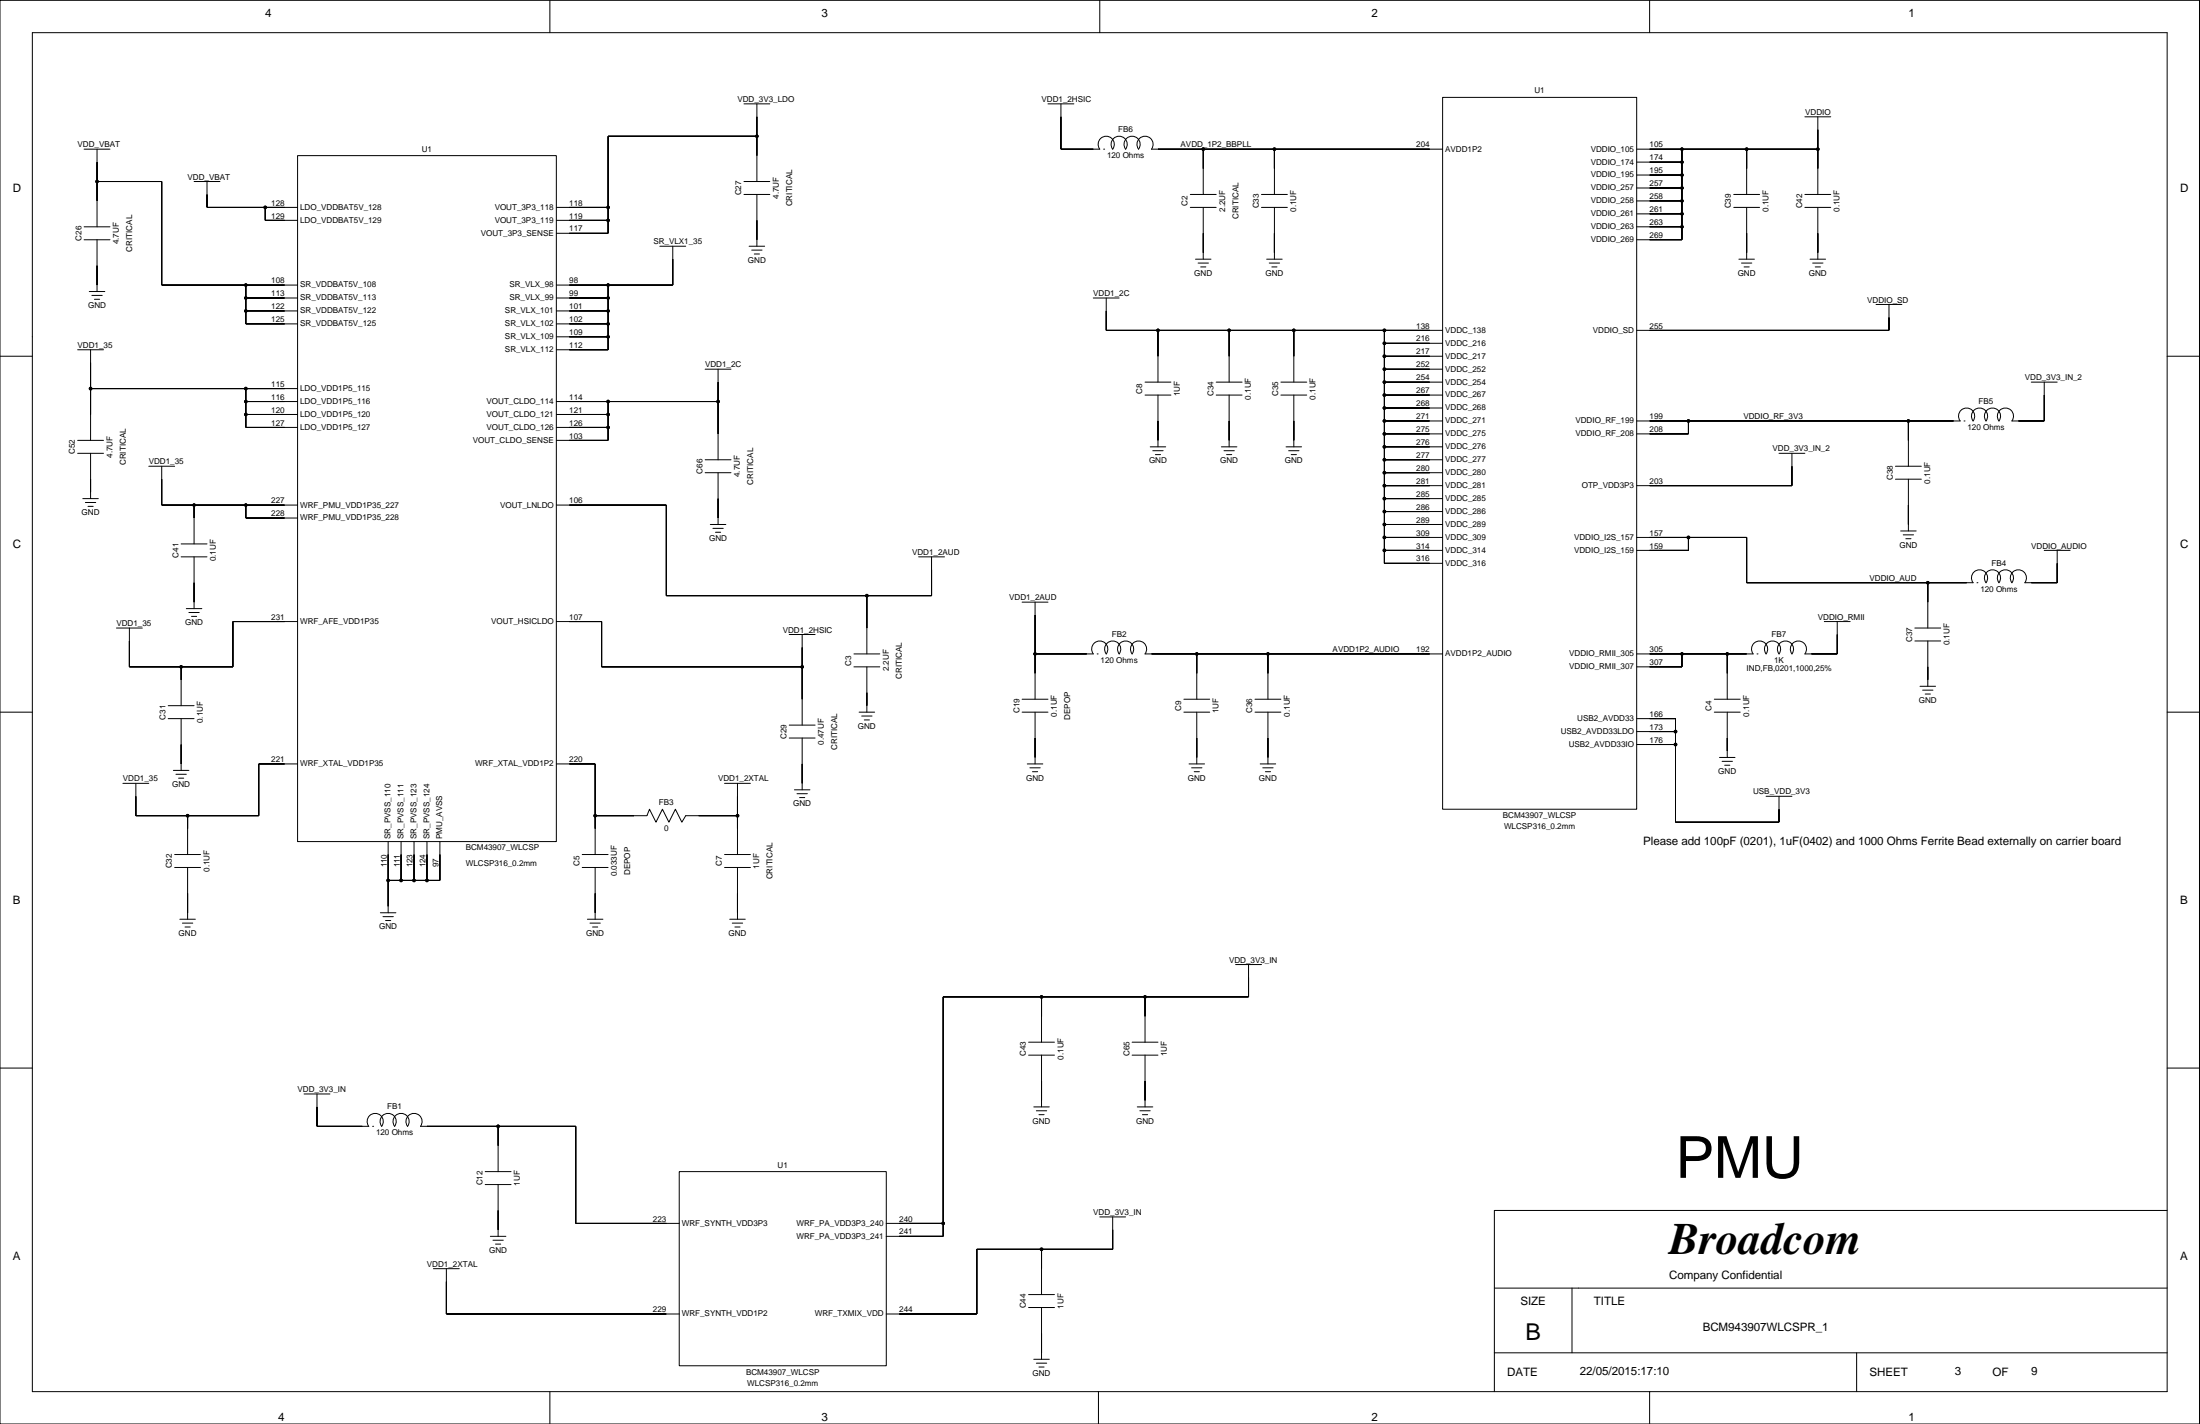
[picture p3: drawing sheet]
<svg xmlns="http://www.w3.org/2000/svg" width="432mm" height="279mm" viewBox="0 0 432 279" stroke-linecap="round" stroke-linejoin="round" font-family="sans-serif">
<g fill="none" stroke="#000" stroke-width=".2">
<path d="M0 .1h431.7v279.3h-431.7zM6.3 6.4h419.1v266.7h-419.1zM107.9 .1v6.3M215.9 .1v6.3M283.1 19.1h38.1v139.7h-38.1zM323.8 .1v6.3M16.5 29.3h5.1M19 35.6h12.7v20.3h26.7M19 29.3v15.2M38.1 35.6h5.1M40.6 35.6v5.1h17.8M58.4 30.5h50.8v134.6h-50.8z"/>
<path d="M146 20.4h5.1M146 35.6h5.1M146 38.2h5.1M148.6 20.4v15.2M148.6 38.2v10.1M148.6 26.7h-29.2v19.1h-10.2M205.7 20.4h5.1M208.2 20.4v8.9h7.7M215.9 29.3a1.59 1.59 0 0 1 .2-2.2 1.59 1.59 0 0 1 2.1 0 1.59 1.59 0 0 1 .2 2.2 1.59 1.59 0 0 1 .2-2.2 1.59 1.59 0 0 1 2.1 0 1.59 1.59 0 0 1 .2 2.2M216.6 29.3h.1M220.9 29.3a1.59 1.59 0 0 1 .2-2.2 1.59 1.59 0 0 1 2.2 0 1.59 1.59 0 0 1 .2 2.2 1.59 1.59 0 0 1 .2-2.2 1.59 1.59 0 0 1 2.1 0 1.59 1.59 0 0 1 .2 2.2M226 29.3h57.1"/>
<path d="M233.6 38.2h5.1M236.2 29.3v8.9M247.6 38.2h5.1M250.1 29.3v8.9M321.2 29.3h35.6M321.2 31.8h8.9M321.2 34.3h8.9M321.2 36.9h8.9M321.2 39.4h8.9M330.1 29.3v17.7h-8.9M340.3 38.2h5.1M342.8 29.3v8.9"/>
<path d="M354.2 22.9h5.1M354.2 38.2h5.1M356.8 22.9v15.3M16.5 47h5.1M16.5 44.5h5.1M17.5 57.2h3.1M18 58h2.1M18.5 58.7h1.1M19 47v10.2M48.2 58.5h10.2M48.2 55.9v7.6h10.2M52.1 40.7v2.5h6.3"/>
<path d="M109.2 58.5h10.2M109.2 40.7h10.2M109.2 43.2h10.2M119.4 55.9v12.7h-10.2M129.5 48.3h5.1M132.1 48.3v7.6h-22.9M147 48.3h3.1M147.5 49.1h2.1M148 49.8h1.1M214.6 58.5h5.1M217.1 58.5v6.3h66M233.6 40.7h5.1"/>
<path d="M234.6 50.9h3.1M235.2 51.6h2M235.7 52.4h1M236.2 40.7v10.2M247.6 40.7h5.1M248.6 50.9h3.1M249.1 51.6h2M249.6 52.4h1M250.1 40.7v10.2M321.2 44.5h8.9M321.2 42h8.9M340.3 40.7h5.1"/>
<path d="M341.3 50.9h3M341.8 51.6h2M342.3 52.4h1M342.8 40.7v10.2M354.2 40.7h5.1M355.3 50.9h3M355.8 51.6h2M356.3 52.4h1M356.8 40.7v10.2M368.2 59.7h5.1M370.8 59.7v5.1h-49.6M0 69.9h6.3"/>
<path d="M15.2 68.6h5.1M17.8 68.6v17.8M17.8 76.2h40.6M48.2 76.2v7.7h10.2M48.2 78.8h10.2M48.2 61h10.2M109.2 78.8h31.7M109.2 61h10.2M109.2 63.5h10.2M109.2 66.1h10.2M119.4 78.8v7.6h-10.2M138.4 72.4h5.1"/>
<path d="M140.9 72.4v17.8M224.7 77.5h5.1M224.7 75h5.1M227.3 64.8v10.2M227.3 77.5v10.2M238.7 77.5h5.1M238.7 75h5.1M241.2 64.8v10.2M241.2 77.5v10.2M251.4 77.5h5.1M251.4 75h5.1M253.9 64.8v10.2"/>
<path d="M253.9 77.5v10.2M271.7 69.9h11.4M271.7 72.4h11.4M271.7 77.5h11.4M271.7 75h11.4M271.7 64.8v45.7h11.4M271.7 67.4h11.4M398.7 75h5.1M401.2 75v7.6h-6.3a1.59 1.59 0 0 0-.2-2.1 1.59 1.59 0 0 0-2.2 0 1.59 1.59 0 0 0-.2 2.1 1.59 1.59 0 0 0-.2-2.1 1.59 1.59 0 0 0-2.1 0 1.59 1.59 0 0 0-.2 2.1 1.59 1.59 0 0 0-.2-2.1 1.59 1.59 0 0 0-2.1 0 1.59 1.59 0 0 0-.2 2.1 1.59 1.59 0 0 0-.2-2.1 1.59 1.59 0 0 0-2.2 0 1.59 1.59 0 0 0-.2 2.1h-63.5M425.4 69.9h6.3M15.2 86.4h5.1M15.2 88.9h5.1"/>
<path d="M16.3 97.8h3M16.8 98.6h2M17.3 99.4h1M17.8 88.9v8.9M29.2 91.5h5.1M31.7 91.5v7.6h26.7M38.1 99.1v7.6M48.2 81.3h10.2M48.2 99.1v2.5h10.2M109.2 99.1h21.6v17.8h52v-7.6M109.2 83.9h10.2M109.2 81.3h10.2"/>
<path d="M138.4 92.8h5.1M138.4 90.2h5.1M140.9 92.8v10.1M225.8 87.7h3M226.3 88.4h2M226.8 89.2h1M239.7 87.7h3.1M240.2 88.4h2.1M240.7 89.2h1.1M252.4 87.7h3.1M252.9 88.4h2.1M253.4 89.2h1.1"/>
<path d="M271.7 87.7h11.4M271.7 92.8h11.4M271.7 90.2h11.4M271.7 82.6h11.4M271.7 85.1h11.4M271.7 80.1h11.4M271.7 95.3h11.4M271.7 97.8h11.4M331.4 82.6v2.5h-10.2M349.2 88.9h5M351.7 88.9v6.4h-30.5M372 91.5h5.1"/>
<path d="M372 94h5.1M374.6 82.6v8.9M374.6 94v10.2M385.5 82.6h.1M35.6 109.3h5M35.6 106.7h5M36.6 119.4h3M38.1 109.3v10.1M139.4 102.9h3.1M139.9 103.7h2.1M140.4 104.4h1M170.1 116.9v11.4"/>
<path d="M180.3 109.3h5.1M200.6 118.1h5.1M203.2 118.1v19.1M271.7 102.9h11.4M271.7 108h11.4M271.7 105.4h11.4M271.7 100.4h11.4M321.2 105.4h21.6v8.9h44.5a1.59 1.59 0 0 1 .2-2.1 1.59 1.59 0 0 1 2.1 0 1.59 1.59 0 0 1 .2 2.1 1.59 1.59 0 0 1 .2-2.1 1.59 1.59 0 0 1 2.1 0 1.59 1.59 0 0 1 .2 2.1 1.59 1.59 0 0 1 .2-2.1 1.59 1.59 0 0 1 2.2 0 1.59 1.59 0 0 1 .2 2.1 1.59 1.59 0 0 1 .2-2.1 1.59 1.59 0 0 1 2.1 0 1.59 1.59 0 0 1 .2 2.1h6.4v-6.3M331.4 105.4v2.6h-10.2M373 104.2h3.1M373.5 104.9h2.1M374.1 105.7h1"/>
<path d="M378.4 114.3v8.9M388 114.3h.1M401.2 108h5.1M0 139.7h6.3M22.9 123.2h5M33 138.5h5.1M35.6 130.8v7.7M37.1 120.2h2M37.6 120.9h1M58.4 122h-12.7v8.8h-20.3v-7.6M109.2 122h8.9v8.8h39.3M154.9 124.5h5.1"/>
<path d="M157.4 124.5v17.8M167.6 130.8h5.1M167.6 128.3h5.1M168.6 139.7h3.1M170.1 130.8v8.9M200.6 139.7h5.1M200.6 137.2h5.1M203.2 128.3h11.4a1.59 1.59 0 0 1 .2-2.1 1.59 1.59 0 0 1 2.1 0 1.59 1.59 0 0 1 .2 2.1 1.59 1.59 0 0 1 .2-2.1 1.59 1.59 0 0 1 2.2 0 1.59 1.59 0 0 1 .2 2.1 1.59 1.59 0 0 1 .2-2.1 1.59 1.59 0 0 1 2.1 0 1.59 1.59 0 0 1 .2 2.1 1.59 1.59 0 0 1 .2-2.1 1.59 1.59 0 0 1 2.1 0 1.59 1.59 0 0 1 .2 2.1h58.4M203.2 139.7v10.2M215.3 128.3h.1M232.4 139.7h5M232.4 137.2h5"/>
<path d="M234.9 128.3v8.9M234.9 139.7v10.2M246.3 139.7h5.1M246.3 137.2h5.1M248.9 128.3v8.9M248.9 139.7v10.2M321.2 128.3h22.9a1.59 1.59 0 0 1 .2-2.1 1.59 1.59 0 0 1 2.1 0 1.59 1.59 0 0 1 .2 2.1 1.59 1.59 0 0 1 .2-2.1 1.59 1.59 0 0 1 2.2 0 1.59 1.59 0 0 1 .2 2.1 1.59 1.59 0 0 1 .2-2.1 1.59 1.59 0 0 1 2.1 0 1.59 1.59 0 0 1 .2 2.1 1.59 1.59 0 0 1 .2-2.1 1.59 1.59 0 0 1 2.1 0 1.59 1.59 0 0 1 .2 2.1M330.1 128.3v2.5h-8.9M336.5 139.7h5.1M336.5 137.2h5.1M339 128.3v8.9M339 139.7v8.9"/>
<path d="M344.9 128.3h.1M358.1 122h5M360.6 122v6.3h-6.4M375.8 123.2h5.1M375.8 125.8h5.1M376.9 134.7h3M377.4 135.4h2M377.9 136.2h1M378.4 125.8v8.9M425.4 139.7h6.3M24.1 153.7h5.1M33 141h5.1"/>
<path d="M34 151.2h3.1M34.5 151.9h2.1M35 152.7h1.1M35.6 141v10.2M58.4 149.9h-7.6v10.1h-24.1v-6.3M109.2 149.9h7.6v17.8M142.2 153.7h5.1M144.7 153.7v14M154.9 144.8h5.1M154.9 142.3h5.1M155.9 155h3.1M156.4 155.7h2.1"/>
<path d="M156.9 156.5h1.1M157.4 144.8v10.2M169.1 140.5h2.1M169.6 141.3h1M201.6 149.9h3.1M202.1 150.7h2.1M202.6 151.4h1.1M233.4 149.9h3M233.9 150.7h2M234.4 151.4h1M247.3 149.9h3.1M247.8 150.7h2.1"/>
<path d="M248.4 151.4h1M321.2 141h7.7v20.3h20.3v-5.1M321.2 146.1h7.7M321.2 143.5h7.7M337.5 148.6h3M338 149.4h2M338.5 150.1h1M346.6 156.2h5.1M34.3 170.2h5.1M34.3 167.7h5.1M36.8 160v7.7M36.8 170.2v10.2"/>
<path d="M74.7 179.1h3M75.2 179.9h2M76.2 165.1v14M78.7 165.1v7.6M81.3 165.1v7.6M83.8 165.1v7.6M86.3 165.1v7.6h-10.1M114.3 170.2h5.1M114.3 167.7h5.1M116.8 160h10.2l.5-1.2 1.2 2.5 1.3-2.5 1.3 2.5 1.3-2.5 1.2 2.5 .8-1.3h10.1M116.8 170.2v10.2M142.2 170.2h5.1"/>
<path d="M142.2 167.7h5.1M144.7 170.2v10.2M35.3 180.4h3M35.8 181.1h2M36.3 181.9h1M75.7 180.6h1M115.3 180.4h3M115.8 181.1h2M116.3 181.9h1M143.2 180.4h3.1M143.7 181.1h2.1M144.2 181.9h1.1"/>
<path d="M204.4 195.6v8.9M224.7 195.6v8.9M242.5 189.3h5.1M245.1 189.3v6.3h-60v47h-11.1M0 209.6h6.3M59.7 214.6h5.1M62.2 214.6v6.4h10.2a1.59 1.59 0 0 1 .2-2.1 1.59 1.59 0 0 1 2.1 0 1.59 1.59 0 0 1 .2 2.1 1.59 1.59 0 0 1 .2-2.1 1.59 1.59 0 0 1 2.1 0 1.59 1.59 0 0 1 .3 2.1M201.9 207h5.1M201.9 204.5h5.1M202.9 217.2h3M203.4 217.9h2M203.9 218.7h1"/>
<path d="M204.4 207v10.2M222.2 207h5.1M222.2 204.5h5.1M223.2 217.2h3.1M223.7 217.9h2.1M224.2 218.7h1M224.7 207v10.2M425.4 209.6h6.3M73.1 221h.1M77.5 221a1.59 1.59 0 0 1 .2-2.1 1.59 1.59 0 0 1 2.1 0 1.59 1.59 0 0 1 .2 2.1 1.59 1.59 0 0 1 .2-2.1 1.59 1.59 0 0 1 2.1 0 1.59 1.59 0 0 1 .2 2.1h30.5v19h20.3M95.2 232.4h5.1M95.2 229.9h5.1"/>
<path d="M97.8 221v8.9M97.8 232.4v10.2M133.3 229.9h40.7v38.1h-40.7zM215.9 238.8h5M218.4 238.8v6.3h-26.7v12.7h-17.7M425.4 237.5h-132.1v35.6M85.1 248.9h5M87.6 248.9v8.9h45.7M96.2 242.6h3.1M96.8 243.3h2M97.3 244.1h1M174 240h11.1"/>
<path d="M201.9 256.5h5.1M201.9 254h5.1M204.4 245.1v8.9M204.4 256.5v10.2M293.3 252.7h132.1M308.5 252.7v12.7M107.9 273.1v6.3M202.9 266.7h3M203.4 267.5h2M203.9 268.2h1M215.6 273.1v6.3M293.3 265.4h132.1"/>
<path d="M323.8 273.1v6.3M364.4 265.4v7.7"/>
<circle cx="19" cy="35.6" r=".25"/>
<circle cx="148.6" cy="26.7" r=".25"/>
<circle cx="236.2" cy="29.3" r=".25"/>
<circle cx="250.1" cy="29.3" r=".25"/>
<circle cx="330.1" cy="34.3" r=".25"/>
<circle cx="330.1" cy="39.4" r=".25"/>
<circle cx="330.1" cy="31.8" r=".25"/>
<circle cx="330.1" cy="36.9" r=".25"/>
<circle cx="330.1" cy="29.3" r=".25"/>
<circle cx="342.8" cy="29.3" r=".25"/>
<circle cx="356.8" cy="29.3" r=".25"/>
<circle cx="48.2" cy="55.9" r=".25"/>
<circle cx="48.2" cy="58.5" r=".25"/>
<circle cx="52.1" cy="40.7" r=".25"/>
<circle cx="119.4" cy="55.9" r=".25"/>
<circle cx="119.4" cy="40.7" r=".25"/>
<circle cx="119.4" cy="58.5" r=".25"/>
<circle cx="119.4" cy="43.2" r=".25"/>
<circle cx="330.1" cy="42" r=".25"/>
<circle cx="330.1" cy="44.5" r=".25"/>
<circle cx="17.8" cy="76.2" r=".25"/>
<circle cx="48.2" cy="76.2" r=".25"/>
<circle cx="48.2" cy="61" r=".25"/>
<circle cx="48.2" cy="78.8" r=".25"/>
<circle cx="119.4" cy="66.1" r=".25"/>
<circle cx="119.4" cy="61" r=".25"/>
<circle cx="119.4" cy="78.8" r=".25"/>
<circle cx="119.4" cy="63.5" r=".25"/>
<circle cx="140.9" cy="78.8" r=".25"/>
<circle cx="227.3" cy="64.8" r=".25"/>
<circle cx="241.2" cy="64.8" r=".25"/>
<circle cx="253.9" cy="64.8" r=".25"/>
<circle cx="271.7" cy="69.9" r=".25"/>
<circle cx="271.7" cy="77.5" r=".25"/>
<circle cx="271.7" cy="67.4" r=".25"/>
<circle cx="271.7" cy="75" r=".25"/>
<circle cx="271.7" cy="72.4" r=".25"/>
<circle cx="271.7" cy="64.8" r=".25"/>
<circle cx="38.1" cy="99.1" r=".25"/>
<circle cx="48.2" cy="81.3" r=".25"/>
<circle cx="48.2" cy="99.1" r=".25"/>
<circle cx="119.4" cy="83.9" r=".25"/>
<circle cx="119.4" cy="81.3" r=".25"/>
<circle cx="271.7" cy="97.8" r=".25"/>
<circle cx="271.7" cy="90.2" r=".25"/>
<circle cx="271.7" cy="82.6" r=".25"/>
<circle cx="271.7" cy="95.3" r=".25"/>
<circle cx="271.7" cy="80.1" r=".25"/>
<circle cx="271.7" cy="87.7" r=".25"/>
<circle cx="271.7" cy="92.8" r=".25"/>
<circle cx="271.7" cy="85.1" r=".25"/>
<circle cx="331.4" cy="82.6" r=".25"/>
<circle cx="374.6" cy="82.6" r=".25"/>
<circle cx="170.1" cy="116.9" r=".25"/>
<circle cx="271.7" cy="105.4" r=".25"/>
<circle cx="271.7" cy="108" r=".25"/>
<circle cx="271.7" cy="102.9" r=".25"/>
<circle cx="271.7" cy="100.4" r=".25"/>
<circle cx="331.4" cy="105.4" r=".25"/>
<circle cx="378.4" cy="114.3" r=".25"/>
<circle cx="35.6" cy="130.8" r=".25"/>
<circle cx="157.4" cy="130.8" r=".25"/>
<circle cx="203.2" cy="128.3" r=".25"/>
<circle cx="234.9" cy="128.3" r=".25"/>
<circle cx="248.9" cy="128.3" r=".25"/>
<circle cx="330.1" cy="128.3" r=".25"/>
<circle cx="339" cy="128.3" r=".25"/>
<circle cx="328.9" cy="143.5" r=".25"/>
<circle cx="328.9" cy="146.1" r=".25"/>
<circle cx="36.8" cy="160" r=".25"/>
<circle cx="76.2" cy="172.7" r=".25"/>
<circle cx="78.7" cy="172.7" r=".25"/>
<circle cx="81.3" cy="172.7" r=".25"/>
<circle cx="83.8" cy="172.7" r=".25"/>
<circle cx="116.8" cy="160" r=".25"/>
<circle cx="144.7" cy="160" r=".25"/>
<circle cx="204.4" cy="195.6" r=".25"/>
<circle cx="224.7" cy="195.6" r=".25"/>
<circle cx="97.8" cy="221" r=".25"/>
<circle cx="185.1" cy="240" r=".25"/>
<circle cx="204.4" cy="245.1" r=".25"/>
</g>
<g fill="#000" stroke="#000" stroke-width=".2">
<path d="M19 35.6v3.8z" fill-rule="evenodd"/>
<path d="M19 31.8v3.8z" fill-rule="evenodd"/>
<path d="M31.7 35.6v20.3z" fill-rule="evenodd"/>
<path d="M19 35.6h12.7z" fill-rule="evenodd"/>
<path d="M40.6 38.2v2.5z" fill-rule="evenodd"/>
<path d="M119.4 26.7v14z" fill-rule="evenodd"/>
<path d="M148.6 26.7v3.8z" fill-rule="evenodd"/>
<path d="M148.6 22.9v3.8z" fill-rule="evenodd"/>
<path d="M119.4 26.7h29.2z" fill-rule="evenodd"/>
<path d="M208.2 22.9v6.4z" fill-rule="evenodd"/>
<path d="M208.2 29.3h6.4z" fill-rule="evenodd"/>
<path d="M236.2 29.3v3.8z" fill-rule="evenodd"/>
<path d="M227.3 29.3h8.9z" fill-rule="evenodd"/>
<path d="M250.1 29.3v3.8z" fill-rule="evenodd"/>
<path d="M236.2 29.3h13.9z" fill-rule="evenodd"/>
<path d="M250.1 29.3h30.5z" fill-rule="evenodd"/>
<path d="M330.1 39.4v2.6z" fill-rule="evenodd"/>
<path d="M323.8 39.4h6.3z" fill-rule="evenodd"/>
<path d="M330.1 36.9v2.5z" fill-rule="evenodd"/>
<path d="M323.8 36.9h6.3z" fill-rule="evenodd"/>
<path d="M330.1 34.3v2.6z" fill-rule="evenodd"/>
<path d="M323.8 34.3h6.3z" fill-rule="evenodd"/>
<path d="M330.1 31.8v2.5z" fill-rule="evenodd"/>
<path d="M323.8 31.8h6.3z" fill-rule="evenodd"/>
<path d="M330.1 29.3v2.5z" fill-rule="evenodd"/>
<path d="M323.8 29.3h6.3z" fill-rule="evenodd"/>
<path d="M342.8 29.3v3.8z" fill-rule="evenodd"/>
<path d="M330.1 29.3h12.7z" fill-rule="evenodd"/>
<path d="M356.8 29.3v3.8z" fill-rule="evenodd"/>
<path d="M356.8 25.5v3.8z" fill-rule="evenodd"/>
<path d="M342.8 29.3h14z" fill-rule="evenodd"/>
<path d="M19 52.1v3.8z" fill-rule="evenodd"/>
<path d="M48.2 58.5v2.5z" fill-rule="evenodd"/>
<path d="M48.2 55.9v2.6z" fill-rule="evenodd"/>
<path d="M31.7 55.9h16.5z" fill-rule="evenodd"/>
<path d="M40.6 40.7h11.5z" fill-rule="evenodd"/>
<path d="M52.1 40.7v2.5z" fill-rule="evenodd"/>
<path d="M52.1 40.7h3.8z" fill-rule="evenodd"/>
<path d="M52.1 43.2h3.8z" fill-rule="evenodd"/>
<path d="M48.2 58.5h7.7z" fill-rule="evenodd"/>
<path d="M48.2 55.9h7.7z" fill-rule="evenodd"/>
<path d="M111.7 58.5h7.7z" fill-rule="evenodd"/>
<path d="M111.7 55.9h7.7z" fill-rule="evenodd"/>
<path d="M119.4 58.5v2.5z" fill-rule="evenodd"/>
<path d="M119.4 55.9v2.6z" fill-rule="evenodd"/>
<path d="M111.7 40.7h7.7z" fill-rule="evenodd"/>
<path d="M119.4 40.7v2.5z" fill-rule="evenodd"/>
<path d="M111.7 45.8h7.7z" fill-rule="evenodd"/>
<path d="M119.4 43.2v2.6z" fill-rule="evenodd"/>
<path d="M111.7 43.2h7.7z" fill-rule="evenodd"/>
<path d="M132.1 50.9v5z" fill-rule="evenodd"/>
<path d="M119.4 55.9h12.7z" fill-rule="evenodd"/>
<path d="M148.6 43.2v3.8z" fill-rule="evenodd"/>
<path d="M236.2 45.8v3.8z" fill-rule="evenodd"/>
<path d="M250.1 45.8v3.8z" fill-rule="evenodd"/>
<path d="M323.8 47h6.3z" fill-rule="evenodd"/>
<path d="M330.1 44.5v2.5z" fill-rule="evenodd"/>
<path d="M323.8 44.5h6.3z" fill-rule="evenodd"/>
<path d="M330.1 42v2.5z" fill-rule="evenodd"/>
<path d="M323.8 42h6.3z" fill-rule="evenodd"/>
<path d="M342.8 45.8v3.8z" fill-rule="evenodd"/>
<path d="M356.8 45.8v3.8z" fill-rule="evenodd"/>
<path d="M17.8 71.2v5z" fill-rule="evenodd"/>
<path d="M17.8 76.2v5.1z" fill-rule="evenodd"/>
<path d="M48.2 78.8v2.5z" fill-rule="evenodd"/>
<path d="M17.8 76.2h30.4z" fill-rule="evenodd"/>
<path d="M48.2 76.2v2.6z" fill-rule="evenodd"/>
<path d="M48.2 61v2.5z" fill-rule="evenodd"/>
<path d="M48.2 78.8h7.7z" fill-rule="evenodd"/>
<path d="M48.2 76.2h7.7z" fill-rule="evenodd"/>
<path d="M48.2 63.5h7.7z" fill-rule="evenodd"/>
<path d="M48.2 61h7.7z" fill-rule="evenodd"/>
<path d="M111.7 78.8h7.7z" fill-rule="evenodd"/>
<path d="M119.4 78.8v2.5z" fill-rule="evenodd"/>
<path d="M111.7 68.6h7.7z" fill-rule="evenodd"/>
<path d="M119.4 66.1v2.5z" fill-rule="evenodd"/>
<path d="M111.7 66.1h7.7z" fill-rule="evenodd"/>
<path d="M111.7 63.5h7.7z" fill-rule="evenodd"/>
<path d="M111.7 61h7.7z" fill-rule="evenodd"/>
<path d="M119.4 63.5v2.6z" fill-rule="evenodd"/>
<path d="M119.4 61v2.5z" fill-rule="evenodd"/>
<path d="M119.4 78.8h21.5z" fill-rule="evenodd"/>
<path d="M140.9 75v3.8z" fill-rule="evenodd"/>
<path d="M140.9 78.8v6.3z" fill-rule="evenodd"/>
<path d="M217.1 61v3.8z" fill-rule="evenodd"/>
<path d="M217.1 64.8h10.2z" fill-rule="evenodd"/>
<path d="M227.3 64.8v5.1z" fill-rule="evenodd"/>
<path d="M241.2 64.8v5.1z" fill-rule="evenodd"/>
<path d="M227.3 64.8h13.9z" fill-rule="evenodd"/>
<path d="M253.9 64.8v5.1z" fill-rule="evenodd"/>
<path d="M241.2 64.8h12.7z" fill-rule="evenodd"/>
<path d="M271.7 64.8v2.6z" fill-rule="evenodd"/>
<path d="M271.7 67.4v2.5z" fill-rule="evenodd"/>
<path d="M271.7 69.9v2.5z" fill-rule="evenodd"/>
<path d="M271.7 72.4v2.6z" fill-rule="evenodd"/>
<path d="M271.7 75v2.5z" fill-rule="evenodd"/>
<path d="M271.7 77.5v2.6z" fill-rule="evenodd"/>
<path d="M253.9 64.8h17.8z" fill-rule="evenodd"/>
<path d="M271.7 77.5h8.9z" fill-rule="evenodd"/>
<path d="M271.7 75h8.9z" fill-rule="evenodd"/>
<path d="M271.7 72.4h8.9z" fill-rule="evenodd"/>
<path d="M271.7 69.9h8.9z" fill-rule="evenodd"/>
<path d="M271.7 67.4h8.9z" fill-rule="evenodd"/>
<path d="M271.7 64.8h8.9z" fill-rule="evenodd"/>
<path d="M370.8 62.3v2.5z" fill-rule="evenodd"/>
<path d="M323.8 64.8h47z" fill-rule="evenodd"/>
<path d="M401.2 77.5v5.1z" fill-rule="evenodd"/>
<path d="M17.8 94v2.6z" fill-rule="evenodd"/>
<path d="M31.7 94v5.1z" fill-rule="evenodd"/>
<path d="M38.1 99.1v2.5z" fill-rule="evenodd"/>
<path d="M31.7 99.1h6.4z" fill-rule="evenodd"/>
<path d="M48.2 81.3v2.6z" fill-rule="evenodd"/>
<path d="M38.1 99.1h10.1z" fill-rule="evenodd"/>
<path d="M48.2 99.1v2.5z" fill-rule="evenodd"/>
<path d="M48.2 83.9h7.7z" fill-rule="evenodd"/>
<path d="M48.2 81.3h7.7z" fill-rule="evenodd"/>
<path d="M48.2 99.1h7.7z" fill-rule="evenodd"/>
<path d="M111.7 86.4h7.7z" fill-rule="evenodd"/>
<path d="M119.4 83.9v2.5z" fill-rule="evenodd"/>
<path d="M111.7 81.3h7.7z" fill-rule="evenodd"/>
<path d="M111.7 83.9h7.7z" fill-rule="evenodd"/>
<path d="M119.4 81.3v2.6z" fill-rule="evenodd"/>
<path d="M130.8 99.1v17.8z" fill-rule="evenodd"/>
<path d="M111.7 99.1h19.1z" fill-rule="evenodd"/>
<path d="M140.9 97.8v3.8z" fill-rule="evenodd"/>
<path d="M227.3 82.6v3.8z" fill-rule="evenodd"/>
<path d="M241.2 82.6v3.8z" fill-rule="evenodd"/>
<path d="M253.9 82.6v3.8z" fill-rule="evenodd"/>
<path d="M271.7 97.8v2.6z" fill-rule="evenodd"/>
<path d="M271.7 95.3v2.5z" fill-rule="evenodd"/>
<path d="M271.7 92.8v2.5z" fill-rule="evenodd"/>
<path d="M271.7 80.1v2.5z" fill-rule="evenodd"/>
<path d="M271.7 82.6v2.5z" fill-rule="evenodd"/>
<path d="M271.7 85.1v2.6z" fill-rule="evenodd"/>
<path d="M271.7 87.7v2.5z" fill-rule="evenodd"/>
<path d="M271.7 90.2v2.6z" fill-rule="evenodd"/>
<path d="M271.7 90.2h8.9z" fill-rule="evenodd"/>
<path d="M271.7 87.7h8.9z" fill-rule="evenodd"/>
<path d="M271.7 85.1h8.9z" fill-rule="evenodd"/>
<path d="M271.7 80.1h8.9z" fill-rule="evenodd"/>
<path d="M271.7 82.6h8.9z" fill-rule="evenodd"/>
<path d="M271.7 92.8h8.9z" fill-rule="evenodd"/>
<path d="M271.7 95.3h8.9z" fill-rule="evenodd"/>
<path d="M271.7 97.8h8.9z" fill-rule="evenodd"/>
<path d="M323.8 82.6h7.6z" fill-rule="evenodd"/>
<path d="M331.4 82.6v2.5z" fill-rule="evenodd"/>
<path d="M323.8 85.1h7.6z" fill-rule="evenodd"/>
<path d="M351.7 91.5v3.8z" fill-rule="evenodd"/>
<path d="M323.8 95.3h27.9z" fill-rule="evenodd"/>
<path d="M374.6 99.1v3.8z" fill-rule="evenodd"/>
<path d="M374.6 82.6v3.8z" fill-rule="evenodd"/>
<path d="M331.4 82.6h43.2z" fill-rule="evenodd"/>
<path d="M374.6 82.6h8.9z" fill-rule="evenodd"/>
<path d="M396.1 82.6h5.1z" fill-rule="evenodd"/>
<path d="M38.1 114.3v3.8z" fill-rule="evenodd"/>
<path d="M48.2 101.6h7.7z" fill-rule="evenodd"/>
<path d="M130.8 116.9h39.3z" fill-rule="evenodd"/>
<path d="M170.1 116.9v6.3z" fill-rule="evenodd"/>
<path d="M170.1 116.9h12.7z" fill-rule="evenodd"/>
<path d="M182.8 111.8v5.1z" fill-rule="evenodd"/>
<path d="M271.7 105.4v2.6z" fill-rule="evenodd"/>
<path d="M271.7 108v2.5z" fill-rule="evenodd"/>
<path d="M271.7 100.4v2.5z" fill-rule="evenodd"/>
<path d="M271.7 102.9v2.5z" fill-rule="evenodd"/>
<path d="M271.7 110.5h8.9z" fill-rule="evenodd"/>
<path d="M271.7 102.9h8.9z" fill-rule="evenodd"/>
<path d="M271.7 100.4h8.9z" fill-rule="evenodd"/>
<path d="M271.7 108h8.9z" fill-rule="evenodd"/>
<path d="M271.7 105.4h8.9z" fill-rule="evenodd"/>
<path d="M323.8 105.4h7.6z" fill-rule="evenodd"/>
<path d="M323.8 108h7.6z" fill-rule="evenodd"/>
<path d="M331.4 105.4v2.6z" fill-rule="evenodd"/>
<path d="M331.4 105.4h11.4z" fill-rule="evenodd"/>
<path d="M342.8 105.4v8.9z" fill-rule="evenodd"/>
<path d="M378.4 114.3v3.8z" fill-rule="evenodd"/>
<path d="M342.8 114.3h35.6z" fill-rule="evenodd"/>
<path d="M378.4 114.3h7.6z" fill-rule="evenodd"/>
<path d="M403.8 110.5v3.8z" fill-rule="evenodd"/>
<path d="M398.7 114.3h5.1z" fill-rule="evenodd"/>
<path d="M25.4 125.8v5z" fill-rule="evenodd"/>
<path d="M35.6 130.8v2.6z" fill-rule="evenodd"/>
<path d="M25.4 130.8h10.2z" fill-rule="evenodd"/>
<path d="M35.6 130.8h10.1z" fill-rule="evenodd"/>
<path d="M45.7 122v8.8z" fill-rule="evenodd"/>
<path d="M45.7 122h10.2z" fill-rule="evenodd"/>
<path d="M118.1 122v8.8z" fill-rule="evenodd"/>
<path d="M111.7 122h6.4z" fill-rule="evenodd"/>
<path d="M157.4 130.8v6.4z" fill-rule="evenodd"/>
<path d="M157.4 127v3.8z" fill-rule="evenodd"/>
<path d="M118.1 130.8h39.3z" fill-rule="evenodd"/>
<path d="M170.1 135.9v2.6z" fill-rule="evenodd"/>
<path d="M203.2 128.3v3.8z" fill-rule="evenodd"/>
<path d="M203.2 120.7v7.6z" fill-rule="evenodd"/>
<path d="M203.2 128.3h10.1z" fill-rule="evenodd"/>
<path d="M234.9 128.3v3.8z" fill-rule="evenodd"/>
<path d="M226 128.3h8.9z" fill-rule="evenodd"/>
<path d="M248.9 128.3v3.8z" fill-rule="evenodd"/>
<path d="M234.9 128.3h14z" fill-rule="evenodd"/>
<path d="M248.9 128.3h31.7z" fill-rule="evenodd"/>
<path d="M323.8 130.8h6.3z" fill-rule="evenodd"/>
<path d="M330.1 128.3v2.5z" fill-rule="evenodd"/>
<path d="M323.8 128.3h6.3z" fill-rule="evenodd"/>
<path d="M330.1 128.3h8.9z" fill-rule="evenodd"/>
<path d="M339 128.3v3.8z" fill-rule="evenodd"/>
<path d="M339 128.3h3.8z" fill-rule="evenodd"/>
<path d="M360.6 124.5v3.8z" fill-rule="evenodd"/>
<path d="M355.5 128.3h5.1z" fill-rule="evenodd"/>
<path d="M378.4 130.8v2.6z" fill-rule="evenodd"/>
<path d="M26.7 156.2v3.8z" fill-rule="evenodd"/>
<path d="M35.6 146.1v3.8z" fill-rule="evenodd"/>
<path d="M50.8 149.9v10.1z" fill-rule="evenodd"/>
<path d="M50.8 149.9h5.1z" fill-rule="evenodd"/>
<path d="M116.8 149.9v10.1z" fill-rule="evenodd"/>
<path d="M111.7 149.9h5.1z" fill-rule="evenodd"/>
<path d="M144.7 156.2v3.8z" fill-rule="evenodd"/>
<path d="M157.4 149.9v3.8z" fill-rule="evenodd"/>
<path d="M203.2 144.8v3.8z" fill-rule="evenodd"/>
<path d="M234.9 144.8v3.8z" fill-rule="evenodd"/>
<path d="M248.9 144.8v3.8z" fill-rule="evenodd"/>
<path d="M328.9 146.1v15.2z" fill-rule="evenodd"/>
<path d="M323.8 146.1h5.1z" fill-rule="evenodd"/>
<path d="M328.9 143.5v2.6z" fill-rule="evenodd"/>
<path d="M323.8 143.5h5.1z" fill-rule="evenodd"/>
<path d="M328.9 141v2.5z" fill-rule="evenodd"/>
<path d="M323.8 141h5.1z" fill-rule="evenodd"/>
<path d="M339 144.8v2.5z" fill-rule="evenodd"/>
<path d="M349.2 158.8v2.5z" fill-rule="evenodd"/>
<path d="M36.8 175.3v3.8z" fill-rule="evenodd"/>
<path d="M36.8 160v2.6z" fill-rule="evenodd"/>
<path d="M26.7 160h10.1z" fill-rule="evenodd"/>
<path d="M36.8 160h14z" fill-rule="evenodd"/>
<path d="M76.2 172.7v5.1z" fill-rule="evenodd"/>
<path d="M76.2 167.7v5z" fill-rule="evenodd"/>
<path d="M76.2 172.7h2.5z" fill-rule="evenodd"/>
<path d="M78.7 167.7v5z" fill-rule="evenodd"/>
<path d="M78.7 172.7h2.6z" fill-rule="evenodd"/>
<path d="M81.3 167.7v5z" fill-rule="evenodd"/>
<path d="M81.3 172.7h2.5z" fill-rule="evenodd"/>
<path d="M83.8 167.7v5z" fill-rule="evenodd"/>
<path d="M83.8 172.7h2.5z" fill-rule="evenodd"/>
<path d="M86.3 167.7v5z" fill-rule="evenodd"/>
<path d="M116.8 160v2.6z" fill-rule="evenodd"/>
<path d="M116.8 175.3v3.8z" fill-rule="evenodd"/>
<path d="M116.8 160h7.6z" fill-rule="evenodd"/>
<path d="M144.7 175.3v3.8z" fill-rule="evenodd"/>
<path d="M137.1 160h7.6z" fill-rule="evenodd"/>
<path d="M144.7 160v2.6z" fill-rule="evenodd"/>
<path d="M328.9 161.3h20.3z" fill-rule="evenodd"/>
<path d="M185.1 195.6v44.4z" fill-rule="evenodd"/>
<path d="M185.1 195.6h19.3z" fill-rule="evenodd"/>
<path d="M204.4 195.6v3.8z" fill-rule="evenodd"/>
<path d="M224.7 195.6v3.8z" fill-rule="evenodd"/>
<path d="M204.4 195.6h20.3z" fill-rule="evenodd"/>
<path d="M245.1 191.8v3.8z" fill-rule="evenodd"/>
<path d="M224.7 195.6h20.4z" fill-rule="evenodd"/>
<path d="M62.2 217.2v3.8z" fill-rule="evenodd"/>
<path d="M204.4 212.1v3.8z" fill-rule="evenodd"/>
<path d="M224.7 212.1v3.8z" fill-rule="evenodd"/>
<path d="M62.2 221h8.9z" fill-rule="evenodd"/>
<path d="M97.8 237.5v3.8z" fill-rule="evenodd"/>
<path d="M83.8 221h14z" fill-rule="evenodd"/>
<path d="M97.8 221v3.8z" fill-rule="evenodd"/>
<path d="M97.8 221h15.2z" fill-rule="evenodd"/>
<path d="M113 221v19z" fill-rule="evenodd"/>
<path d="M87.6 251.5v6.3z" fill-rule="evenodd"/>
<path d="M87.6 257.8h43.2z" fill-rule="evenodd"/>
<path d="M113 240h17.8z" fill-rule="evenodd"/>
<path d="M176.5 240h8.6z" fill-rule="evenodd"/>
<path d="M176.5 242.6h8.6z" fill-rule="evenodd"/>
<path d="M185.1 240v2.6z" fill-rule="evenodd"/>
<path d="M191.7 245.1v12.7z" fill-rule="evenodd"/>
<path d="M176.5 257.8h15.2z" fill-rule="evenodd"/>
<path d="M191.7 245.1h12.7z" fill-rule="evenodd"/>
<path d="M204.4 245.1v3.8z" fill-rule="evenodd"/>
<path d="M218.4 241.3v3.8z" fill-rule="evenodd"/>
<path d="M204.4 245.1h14z" fill-rule="evenodd"/>
<path d="M204.4 261.6v3.8z" fill-rule="evenodd"/>
<circle cx="19" cy="35.6" r=".25"/>
<circle cx="148.6" cy="26.7" r=".25"/>
<circle cx="236.2" cy="29.3" r=".25"/>
<circle cx="250.1" cy="29.3" r=".25"/>
<circle cx="330.1" cy="34.3" r=".25"/>
<circle cx="330.1" cy="39.4" r=".25"/>
<circle cx="330.1" cy="31.8" r=".25"/>
<circle cx="330.1" cy="36.9" r=".25"/>
<circle cx="330.1" cy="29.3" r=".25"/>
<circle cx="342.8" cy="29.3" r=".25"/>
<circle cx="356.8" cy="29.3" r=".25"/>
<circle cx="48.2" cy="55.9" r=".25"/>
<circle cx="48.2" cy="58.5" r=".25"/>
<circle cx="52.1" cy="40.7" r=".25"/>
<circle cx="119.4" cy="55.9" r=".25"/>
<circle cx="119.4" cy="40.7" r=".25"/>
<circle cx="119.4" cy="58.5" r=".25"/>
<circle cx="119.4" cy="43.2" r=".25"/>
<circle cx="330.1" cy="42" r=".25"/>
<circle cx="330.1" cy="44.5" r=".25"/>
<circle cx="17.8" cy="76.2" r=".25"/>
<circle cx="48.2" cy="76.2" r=".25"/>
<circle cx="48.2" cy="61" r=".25"/>
<circle cx="48.2" cy="78.8" r=".25"/>
<circle cx="119.4" cy="66.1" r=".25"/>
<circle cx="119.4" cy="61" r=".25"/>
<circle cx="119.4" cy="78.8" r=".25"/>
<circle cx="119.4" cy="63.5" r=".25"/>
<circle cx="140.9" cy="78.8" r=".25"/>
<circle cx="227.3" cy="64.8" r=".25"/>
<circle cx="241.2" cy="64.8" r=".25"/>
<circle cx="253.9" cy="64.8" r=".25"/>
<circle cx="271.7" cy="69.9" r=".25"/>
<circle cx="271.7" cy="77.5" r=".25"/>
<circle cx="271.7" cy="67.4" r=".25"/>
<circle cx="271.7" cy="75" r=".25"/>
<circle cx="271.7" cy="72.4" r=".25"/>
<circle cx="271.7" cy="64.8" r=".25"/>
<circle cx="38.1" cy="99.1" r=".25"/>
<circle cx="48.2" cy="81.3" r=".25"/>
<circle cx="48.2" cy="99.1" r=".25"/>
<circle cx="119.4" cy="83.9" r=".25"/>
<circle cx="119.4" cy="81.3" r=".25"/>
<circle cx="271.7" cy="97.8" r=".25"/>
<circle cx="271.7" cy="90.2" r=".25"/>
<circle cx="271.7" cy="82.6" r=".25"/>
<circle cx="271.7" cy="95.3" r=".25"/>
<circle cx="271.7" cy="80.1" r=".25"/>
<circle cx="271.7" cy="87.7" r=".25"/>
<circle cx="271.7" cy="92.8" r=".25"/>
<circle cx="271.7" cy="85.1" r=".25"/>
<circle cx="331.4" cy="82.6" r=".25"/>
<circle cx="374.6" cy="82.6" r=".25"/>
<circle cx="170.1" cy="116.9" r=".25"/>
<circle cx="271.7" cy="105.4" r=".25"/>
<circle cx="271.7" cy="108" r=".25"/>
<circle cx="271.7" cy="102.9" r=".25"/>
<circle cx="271.7" cy="100.4" r=".25"/>
<circle cx="331.4" cy="105.4" r=".25"/>
<circle cx="378.4" cy="114.3" r=".25"/>
<circle cx="35.6" cy="130.8" r=".25"/>
<circle cx="157.4" cy="130.8" r=".25"/>
<circle cx="203.2" cy="128.3" r=".25"/>
<circle cx="234.9" cy="128.3" r=".25"/>
<circle cx="248.9" cy="128.3" r=".25"/>
<circle cx="330.1" cy="128.3" r=".25"/>
<circle cx="339" cy="128.3" r=".25"/>
<circle cx="328.9" cy="143.5" r=".25"/>
<circle cx="328.9" cy="146.1" r=".25"/>
<circle cx="36.8" cy="160" r=".25"/>
<circle cx="76.2" cy="172.7" r=".25"/>
<circle cx="78.7" cy="172.7" r=".25"/>
<circle cx="81.3" cy="172.7" r=".25"/>
<circle cx="83.8" cy="172.7" r=".25"/>
<circle cx="116.8" cy="160" r=".25"/>
<circle cx="144.7" cy="160" r=".25"/>
<circle cx="204.4" cy="195.6" r=".25"/>
<circle cx="224.7" cy="195.6" r=".25"/>
<circle cx="97.8" cy="221" r=".25"/>
<circle cx="185.1" cy="240" r=".25"/>
<circle cx="204.4" cy="245.1" r=".25"/>
</g>
<text font-size="11.4" x="328.9" y="231.1">PMU</text>
<text font-size="8.8" x="327.6" y="246.1">Broadcom</text>
<text font-size="4.6" x="299.4" y="263">B</text>
<g font-size="2.3">
<text x="52.1" y="3.4">4</text>
<text x="161.3" y="3.4">3</text>
<text x="269.2" y="3.4">2</text>
<text x="374.6" y="3.4">1</text>
<text x="2.5" y="37.6">D</text>
<text x="427.9" y="37.6">D</text>
<text x="2.5" y="107.5">C</text>
<text x="427.9" y="107.5">C</text>
<text x="322.5" y="165.9">Please add 100pF (0201), 1uF(0402) and 1000 Ohms Ferrite Bead externally on carrier board</text>
<text x="2.5" y="177.3">B</text>
<text x="427.9" y="177.3">B</text>
<text x="2.5" y="247.1">A</text>
<text x="327.6" y="250.9">Company Confidential</text>
<text x="427.9" y="247.1">A</text>
<text x="298.4" y="256">SIZE</text>
<text x="312.8" y="256">TITLE</text>
<text x="334.2" y="261.1">BCM943907WLCSPR_1</text>
<text x="310.1" y="269.7">22/05/2015:17:10</text>
<text x="383.7" y="269.7">3</text>
<text x="398.7" y="269.7">9</text>
<text x="295.8" y="270">DATE</text>
<text x="366.9" y="270">SHEET</text>
<text x="391.1" y="270">OF</text>
<text x="54.6" y="278.9">4</text>
<text x="161.3" y="278.9">3</text>
<text x="269.2" y="278.9">2</text>
<text x="374.6" y="278.9">1</text>
</g>
<g font-size="1.6">
<text x="144.7" y="20">VDD_3V3_LDO</text>
<text x="204.4" y="20">VDD1_2HSIC</text>
<text x="301.2" y="18.3">U1</text>
<text x="354.3" y="22.6">VDDIO</text>
<text x="15.2" y="28.9">VDD_VBAT</text>
<text x="82.8" y="29.7">U1</text>
<text x="219.5" y="25.9">FB6</text>
<text x="231.7" y="28.9">AVDD_1P2_BBPLL</text>
<text x="278" y="28.9">204</text>
<text x="283.7" y="29.7">AVDD1P2</text>
<text x="312.2" y="29.7">VDDIO_105</text>
<text x="323.8" y="28.9">105</text>
<text x="36.8" y="35.3">VDD_VBAT</text>
<text x="217.3" y="31">120 Ohms</text>
<text x="312.2" y="32.3">VDDIO_174</text>
<text x="312.2" y="34.8">VDDIO_195</text>
<text x="323.8" y="34">195</text>
<text x="323.8" y="31.4">174</text>
<text x="53.2" y="40.3">128</text>
<text x="58.9" y="41.2">LDO_VDDBAT5V_128</text>
<text x="97.1" y="41.2">VOUT_3P3_118</text>
<text x="111.7" y="40.3">118</text>
<text x="145.5" y="38.3" transform="rotate(-90 145.5 38.3)">C27</text>
<text x="152.8" y="39" transform="rotate(-90 152.8 39)">4.7UF</text>
<text x="155.5" y="40.5" transform="rotate(-90 155.5 40.5)">CRITICAL</text>
<text x="233.1" y="40.4" transform="rotate(-90 233.1 40.4)">C2</text>
<text x="240.4" y="41.6" transform="rotate(-90 240.4 41.6)">2.2UF</text>
<text x="247.1" y="40.9" transform="rotate(-90 247.1 40.9)">C33</text>
<text x="254.4" y="41.6" transform="rotate(-90 254.4 41.6)">0.1UF</text>
<text x="312.2" y="37.4">VDDIO_257</text>
<text x="312.2" y="39.9">VDDIO_258</text>
<text x="323.8" y="41.6">261</text>
<text x="323.8" y="39.1">258</text>
<text x="323.8" y="36.5">257</text>
<text x="339.7" y="40.9" transform="rotate(-90 339.7 40.9)">C39</text>
<text x="347.1" y="41.6" transform="rotate(-90 347.1 41.6)">0.1UF</text>
<text x="353.7" y="40.9" transform="rotate(-90 353.7 40.9)">C42</text>
<text x="361.1" y="41.6" transform="rotate(-90 361.1 41.6)">0.1UF</text>
<text x="16" y="47.2" transform="rotate(-90 16 47.2)">C26</text>
<text x="23.3" y="47.9" transform="rotate(-90 23.3 47.9)">4.7UF</text>
<text x="53.2" y="42.9">129</text>
<text x="58.9" y="43.7">LDO_VDDBAT5V_129</text>
<text x="94.4" y="46.2">VOUT_3P3_SENSE</text>
<text x="97.1" y="43.7">VOUT_3P3_119</text>
<text x="111.7" y="45.4">117</text>
<text x="111.7" y="42.9">119</text>
<text x="128.2" y="48">SR_VLX1_35</text>
<text x="243.1" y="43" transform="rotate(-90 243.1 43)">CRITICAL</text>
<text x="312.2" y="42.4">VDDIO_261</text>
<text x="312.2" y="45">VDDIO_263</text>
<text x="312.2" y="47.5">VDDIO_269</text>
<text x="323.8" y="46.7">269</text>
<text x="323.8" y="44.1">263</text>
<text x="25.9" y="49.4" transform="rotate(-90 25.9 49.4)">CRITICAL</text>
<text x="146.8" y="51.6">GND</text>
<text x="53.2" y="58.1">113</text>
<text x="53.2" y="55.6">108</text>
<text x="58.9" y="56.4">SR_VDDBAT5V_108</text>
<text x="58.9" y="58.9">SR_VDDBAT5V_113</text>
<text x="100" y="56.4">SR_VLX_98</text>
<text x="100" y="58.9">SR_VLX_99</text>
<text x="111.7" y="58.1">99</text>
<text x="111.7" y="55.6">98</text>
<text x="214.6" y="58.1">VDD1_2C</text>
<text x="234.4" y="54.1">GND</text>
<text x="248.4" y="54.1">GND</text>
<text x="341.1" y="54.1">GND</text>
<text x="355" y="54.1">GND</text>
<text x="366.5" y="59.4">VDDIO_SD</text>
<text x="17.3" y="60.5">GND</text>
<text x="53.2" y="63.2">125</text>
<text x="53.2" y="60.6">122</text>
<text x="58.9" y="61.5">SR_VDDBAT5V_122</text>
<text x="58.9" y="64">SR_VDDBAT5V_125</text>
<text x="99.1" y="61.5">SR_VLX_101</text>
<text x="99.1" y="64">SR_VLX_102</text>
<text x="111.7" y="65.7">109</text>
<text x="111.7" y="63.2">102</text>
<text x="111.7" y="60.6">101</text>
<text x="278" y="64.5">138</text>
<text x="283.7" y="65.3">VDDC_138</text>
<text x="312.6" y="65.3">VDDIO_SD</text>
<text x="323.8" y="64.5">255</text>
<text x="15.2" y="68.3">VDD1_35</text>
<text x="99.1" y="66.6">SR_VLX_109</text>
<text x="99.1" y="69.1">SR_VLX_112</text>
<text x="111.7" y="68.3">112</text>
<text x="278" y="69.5">217</text>
<text x="278" y="67">216</text>
<text x="283.7" y="67.8">VDDC_216</text>
<text x="283.7" y="70.4">VDDC_217</text>
<text x="53.2" y="75.9">115</text>
<text x="58.9" y="76.7">LDO_VDD1P5_115</text>
<text x="138.4" y="72.1">VDD1_2C</text>
<text x="224.2" y="77.3" transform="rotate(-90 224.2 77.3)">C8</text>
<text x="231.6" y="77.7" transform="rotate(-90 231.6 77.7)">1UF</text>
<text x="238.2" y="77.7" transform="rotate(-90 238.2 77.7)">C34</text>
<text x="250.9" y="77.7" transform="rotate(-90 250.9 77.7)">C35</text>
<text x="278" y="77.2">267</text>
<text x="278" y="74.6">254</text>
<text x="278" y="72.1">252</text>
<text x="283.7" y="72.9">VDDC_252</text>
<text x="283.7" y="75.5">VDDC_254</text>
<text x="283.7" y="78">VDDC_267</text>
<text x="397.4" y="74.6">VDD_3V3_IN_2</text>
<text x="53.2" y="83.5">127</text>
<text x="53.2" y="81">120</text>
<text x="53.2" y="78.4">116</text>
<text x="58.9" y="79.3">LDO_VDD1P5_116</text>
<text x="58.9" y="81.8">LDO_VDD1P5_120</text>
<text x="95.5" y="79.3">VOUT_CLDO_114</text>
<text x="95.5" y="81.8">VOUT_CLDO_121</text>
<text x="111.7" y="83.5">126</text>
<text x="111.7" y="81">121</text>
<text x="111.7" y="78.4">114</text>
<text x="245.5" y="78.4" transform="rotate(-90 245.5 78.4)">0.1UF</text>
<text x="258.2" y="78.4" transform="rotate(-90 258.2 78.4)">0.1UF</text>
<text x="278" y="82.2">271</text>
<text x="278" y="79.7">268</text>
<text x="283.7" y="80.5">VDDC_268</text>
<text x="283.7" y="83.1">VDDC_271</text>
<text x="309.2" y="83.1">VDDIO_RF_199</text>
<text x="323.8" y="82.2">199</text>
<text x="342.2" y="82.2">VDDIO_RF_3V3</text>
<text x="388.4" y="79.3">FB5</text>
<text x="14.7" y="89.1" transform="rotate(-90 14.7 89.1)">C52</text>
<text x="22.1" y="89.8" transform="rotate(-90 22.1 89.8)">4.7UF</text>
<text x="58.9" y="84.3">LDO_VDD1P5_127</text>
<text x="92.8" y="86.9">VOUT_CLDO_SENSE</text>
<text x="95.5" y="84.3">VOUT_CLDO_126</text>
<text x="111.7" y="86">103</text>
<text x="278" y="89.9">277</text>
<text x="278" y="87.3">276</text>
<text x="278" y="84.8">275</text>
<text x="283.7" y="85.6">VDDC_275</text>
<text x="283.7" y="88.1">VDDC_276</text>
<text x="309.2" y="85.6">VDDIO_RF_208</text>
<text x="323.8" y="84.8">208</text>
<text x="347.9" y="88.6">VDD_3V3_IN_2</text>
<text x="386.2" y="84.3">120 Ohms</text>
<text x="24.7" y="91.3" transform="rotate(-90 24.7 91.3)">CRITICAL</text>
<text x="29.2" y="91.1">VDD1_35</text>
<text x="137.9" y="92.9" transform="rotate(-90 137.9 92.9)">C66</text>
<text x="145.2" y="93.6" transform="rotate(-90 145.2 93.6)">4.7UF</text>
<text x="147.8" y="95.1" transform="rotate(-90 147.8 95.1)">CRITICAL</text>
<text x="225.5" y="90.9">GND</text>
<text x="239.5" y="90.9">GND</text>
<text x="252.2" y="90.9">GND</text>
<text x="278" y="94.9">281</text>
<text x="278" y="92.4">280</text>
<text x="283.7" y="90.7">VDDC_277</text>
<text x="283.7" y="93.2">VDDC_280</text>
<text x="283.7" y="95.8">VDDC_281</text>
<text x="310.5" y="95.8">OTP_VDD3P3</text>
<text x="323.8" y="94.9">203</text>
<text x="371.5" y="94.2" transform="rotate(-90 371.5 94.2)">C38</text>
<text x="378.8" y="94.9" transform="rotate(-90 378.8 94.9)">0.1UF</text>
<text x="16" y="101.1">GND</text>
<text x="53.2" y="101.3">228</text>
<text x="53.2" y="98.7">227</text>
<text x="58.9" y="99.6">WRF_PMU_VDD1P35_227</text>
<text x="98.1" y="99.6">VOUT_LNLDO</text>
<text x="111.7" y="98.7">106</text>
<text x="278" y="100">286</text>
<text x="278" y="97.5">285</text>
<text x="283.7" y="98.3">VDDC_285</text>
<text x="283.7" y="100.8">VDDC_286</text>
<text x="58.9" y="102.1">WRF_PMU_VDD1P35_228</text>
<text x="139.2" y="106.2">GND</text>
<text x="278" y="107.6">314</text>
<text x="278" y="105.1">309</text>
<text x="278" y="102.5">289</text>
<text x="283.7" y="103.4">VDDC_289</text>
<text x="283.7" y="105.9">VDDC_309</text>
<text x="309" y="105.9">VDDIO_I2S_157</text>
<text x="323.8" y="107.6">159</text>
<text x="323.8" y="105.1">157</text>
<text x="372.8" y="107.4">GND</text>
<text x="398.7" y="107.6">VDDIO_AUDIO</text>
<text x="35" y="109.4" transform="rotate(-90 35 109.4)">C41</text>
<text x="42.4" y="110.1" transform="rotate(-90 42.4 110.1)">0.1UF</text>
<text x="179" y="108.9">VDD1_2AUD</text>
<text x="278" y="110.2">316</text>
<text x="283.7" y="108.5">VDDC_314</text>
<text x="283.7" y="111">VDDC_316</text>
<text x="309" y="108.5">VDDIO_I2S_159</text>
<text x="366.9" y="114">VDDIO_AUD</text>
<text x="390.9" y="111">FB4</text>
<text x="198.1" y="117.8">VDD1_2AUD</text>
<text x="388.7" y="116.1">120 Ohms</text>
<text x="22.9" y="122.9">VDD1_35</text>
<text x="36.3" y="122.7">GND</text>
<text x="53.2" y="121.6">231</text>
<text x="58.9" y="122.4">WRF_AFE_VDD1P35</text>
<text x="96.4" y="122.4">VOUT_HSICLDO</text>
<text x="111.7" y="121.6">107</text>
<text x="153.6" y="124.1">VDD1_2HSIC</text>
<text x="218.2" y="125">FB2</text>
<text x="347.7" y="125">FB7</text>
<text x="356.8" y="121.6">VDDIO_RMII</text>
<text x="375.3" y="125.9" transform="rotate(-90 375.3 125.9)">C37</text>
<text x="167.1" y="130.6" transform="rotate(-90 167.1 130.6)">C3</text>
<text x="174.4" y="131.7" transform="rotate(-90 174.4 131.7)">2.2UF</text>
<text x="216" y="130">120 Ohms</text>
<text x="261.6" y="127.9">AVDD1P2_AUDIO</text>
<text x="278" y="127.9">192</text>
<text x="283.7" y="128.8">AVDD1P2_AUDIO</text>
<text x="308" y="128.8">VDDIO_RMII_305</text>
<text x="308" y="131.3">VDDIO_RMII_307</text>
<text x="323.8" y="130.5">307</text>
<text x="323.8" y="127.9">305</text>
<text x="342.8" y="131.8">IND,FB,0201,1000,25%</text>
<text x="348.2" y="130">1K</text>
<text x="382.7" y="126.6" transform="rotate(-90 382.7 126.6)">0.1UF</text>
<text x="177" y="133.2" transform="rotate(-90 177 133.2)">CRITICAL</text>
<text x="376.6" y="137.9">GND</text>
<text x="32.5" y="141.2" transform="rotate(-90 32.5 141.2)">C31</text>
<text x="39.8" y="141.9" transform="rotate(-90 39.8 141.9)">0.1UF</text>
<text x="168.4" y="143">GND</text>
<text x="200.1" y="139.9" transform="rotate(-90 200.1 139.9)">C19</text>
<text x="207.4" y="140.6" transform="rotate(-90 207.4 140.6)">0.1UF</text>
<text x="210" y="141.2" transform="rotate(-90 210 141.2)">DEPOP</text>
<text x="231.8" y="139.5" transform="rotate(-90 231.8 139.5)">C9</text>
<text x="239.2" y="140" transform="rotate(-90 239.2 140)">1UF</text>
<text x="245.8" y="139.9" transform="rotate(-90 245.8 139.9)">C36</text>
<text x="253.1" y="140.6" transform="rotate(-90 253.1 140.6)">0.1UF</text>
<text x="309.6" y="141.5">USB2_AVDD33</text>
<text x="323.8" y="143.2">173</text>
<text x="323.8" y="140.6">166</text>
<text x="335.9" y="139.5" transform="rotate(-90 335.9 139.5)">C4</text>
<text x="343.3" y="140.6" transform="rotate(-90 343.3 140.6)">0.1UF</text>
<text x="53.2" y="149.5">221</text>
<text x="111.7" y="149.5">220</text>
<text x="154.4" y="145" transform="rotate(-90 154.4 145)">C29</text>
<text x="161.7" y="146.1" transform="rotate(-90 161.7 146.1)">0.47UF</text>
<text x="164.3" y="147.1" transform="rotate(-90 164.3 147.1)">CRITICAL</text>
<text x="306.3" y="144">USB2_AVDD33LDO</text>
<text x="307.9" y="146.6">USB2_AVDD33IO</text>
<text x="323.8" y="145.7">176</text>
<text x="24.1" y="153.3">VDD1_35</text>
<text x="33.8" y="154.4">GND</text>
<text x="58.9" y="150.4">WRF_XTAL_VDD1P35</text>
<text x="93.2" y="150.4">WRF_XTAL_VDD1P2</text>
<text x="140.9" y="153.3">VDD1_2XTAL</text>
<text x="201.4" y="153.2">GND</text>
<text x="233.1" y="153.2">GND</text>
<text x="247.1" y="153.2">GND</text>
<text x="337.3" y="151.9">GND</text>
<text x="344.1" y="155.9">USB_VDD_3V3</text>
<text x="129.3" y="158">FB3</text>
<text x="155.7" y="158.2">GND</text>
<text x="295" y="160.5">BCM43907_WLCSP</text>
<text x="76.7" y="164.6" transform="rotate(-90 76.7 164.6)">SR_PVSS_110</text>
<text x="79.2" y="164.6" transform="rotate(-90 79.2 164.6)">SR_PVSS_111</text>
<text x="81.7" y="164.6" transform="rotate(-90 81.7 164.6)">SR_PVSS_123</text>
<text x="84.3" y="164.6" transform="rotate(-90 84.3 164.6)">SR_PVSS_124</text>
<text x="86.8" y="164.6" transform="rotate(-90 86.8 164.6)">PMU_AVSS</text>
<text x="91.4" y="166.9">BCM43907_WLCSP</text>
<text x="130.3" y="163.1">0</text>
<text x="295.2" y="162.7">WLCSP316_0.2mm</text>
<text x="33.7" y="170.4" transform="rotate(-90 33.7 170.4)">C32</text>
<text x="41.1" y="171.1" transform="rotate(-90 41.1 171.1)">0.1UF</text>
<text x="75.9" y="170.2" transform="rotate(-90 75.9 170.2)">110</text>
<text x="78.4" y="170.2" transform="rotate(-90 78.4 170.2)">111</text>
<text x="81" y="170.2" transform="rotate(-90 81 170.2)">123</text>
<text x="83.5" y="170.2" transform="rotate(-90 83.5 170.2)">124</text>
<text x="86.1" y="170.2" transform="rotate(-90 86.1 170.2)">97</text>
<text x="91.4" y="169.8">WLCSP316_0.2mm</text>
<text x="113.7" y="169.9" transform="rotate(-90 113.7 169.9)">C5</text>
<text x="121.1" y="172" transform="rotate(-90 121.1 172)">0.033UF</text>
<text x="123.7" y="171.7" transform="rotate(-90 123.7 171.7)">DEPOP</text>
<text x="141.7" y="169.9" transform="rotate(-90 141.7 169.9)">C7</text>
<text x="149" y="170.4" transform="rotate(-90 149 170.4)">1UF</text>
<text x="151.6" y="172.5" transform="rotate(-90 151.6 172.5)">CRITICAL</text>
<text x="35.1" y="183.6">GND</text>
<text x="74.4" y="182.4">GND</text>
<text x="115.1" y="183.6">GND</text>
<text x="143" y="183.6">GND</text>
<text x="241.2" y="188.9">VDD_3V3_IN</text>
<text x="201.3" y="207.2" transform="rotate(-90 201.3 207.2)">C43</text>
<text x="208.7" y="207.9" transform="rotate(-90 208.7 207.9)">0.1UF</text>
<text x="221.7" y="207.2" transform="rotate(-90 221.7 207.2)">C65</text>
<text x="229" y="207.2" transform="rotate(-90 229 207.2)">1UF</text>
<text x="58.4" y="214.3">VDD_3V3_IN</text>
<text x="76" y="217.7">FB1</text>
<text x="202.7" y="220.5">GND</text>
<text x="223" y="220.5">GND</text>
<text x="73.8" y="222.7">120 Ohms</text>
<text x="94.7" y="232.6" transform="rotate(-90 94.7 232.6)">C12</text>
<text x="102.1" y="232.6" transform="rotate(-90 102.1 232.6)">1UF</text>
<text x="152.6" y="229.1">U1</text>
<text x="128.1" y="239.7">223</text>
<text x="176.5" y="239.7">240</text>
<text x="214.6" y="238.4">VDD_3V3_IN</text>
<text x="96" y="245.8">GND</text>
<text x="133.8" y="240.5">WRF_SYNTH_VDD3P3</text>
<text x="156.3" y="240.5">WRF_PA_VDD3P3_240</text>
<text x="156.3" y="243.1">WRF_PA_VDD3P3_241</text>
<text x="176.5" y="242.2">241</text>
<text x="83.8" y="248.6">VDD1_2XTAL</text>
<text x="128.1" y="257.5">229</text>
<text x="176.5" y="257.5">244</text>
<text x="201.3" y="256.7" transform="rotate(-90 201.3 256.7)">C44</text>
<text x="208.7" y="256.8" transform="rotate(-90 208.7 256.8)">1UF</text>
<text x="133.8" y="258.3">WRF_SYNTH_VDD1P2</text>
<text x="159.9" y="258.3">WRF_TXMIX_VDD</text>
<text x="146.4" y="269.7">BCM43907_WLCSP</text>
<text x="202.7" y="270">GND</text>
<text x="146.6" y="271.9">WLCSP316_0.2mm</text>
</g>
</svg>
